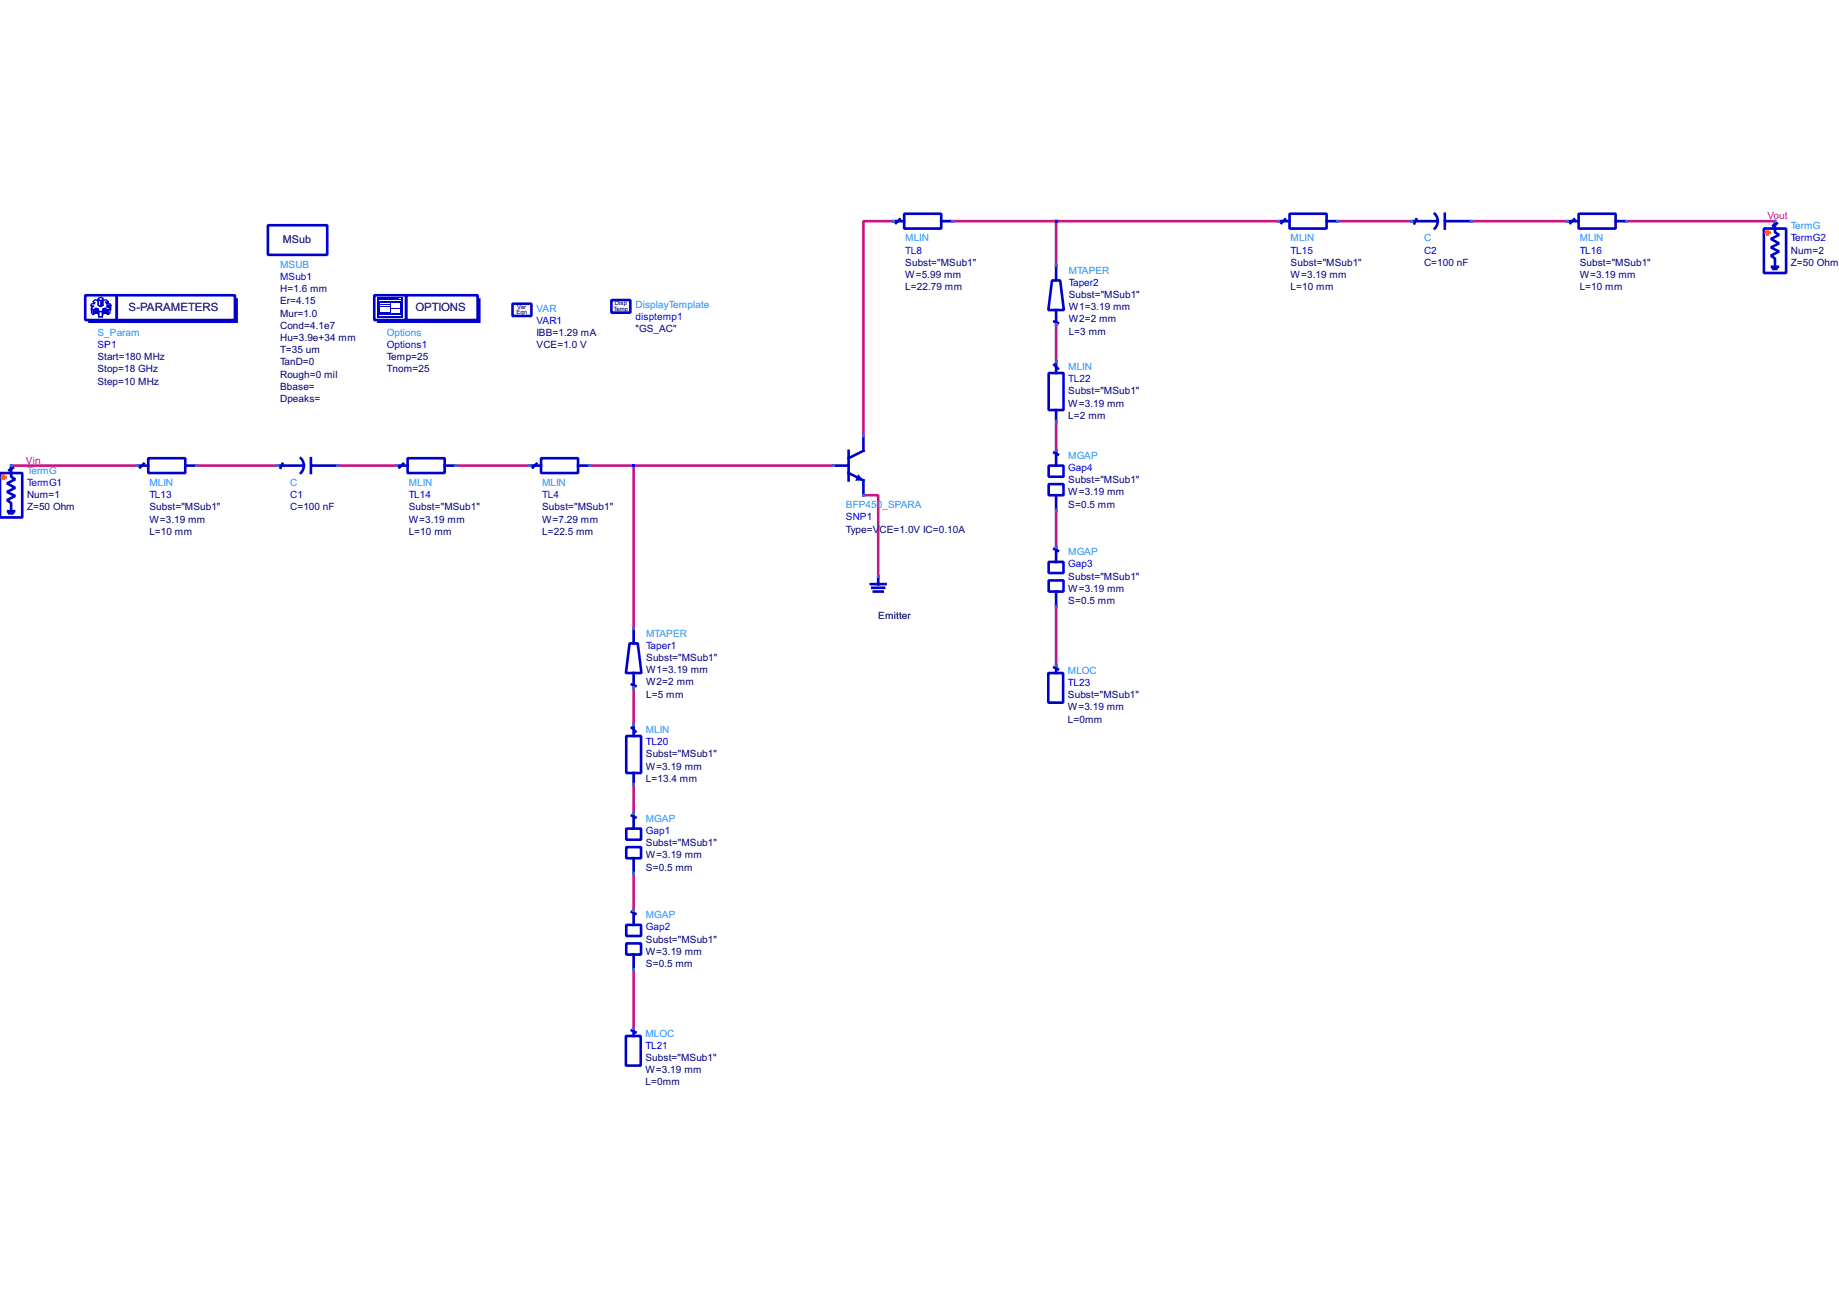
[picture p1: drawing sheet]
<svg xmlns="http://www.w3.org/2000/svg" width="297mm" height="210mm" viewBox="0 0 297 210" stroke-linecap="round" stroke-linejoin="round" font-family="sans-serif">
<g fill="none" stroke="#0000cd" stroke-width=".42">
<path d="M43.3 36.4h9.6v4.8h-9.6zM144.4 35.7h1.6M146 34.5h6v2.4h-6zM152 35.7h1.6M206.7 35.7h1.6M208.3 34.5h6v2.4h-6zM214.3 35.7h1.6M228 35.7h4.2M231.7 34.6a1.68 1.68 0 0 1 0 2.3M233.4 34.5v2.4M233.4 35.7h4.2M253.4 35.7h1.6"/>
<path d="M255 34.5h6v2.4h-6zM261 35.7h1.6M284.9 36.9h3.6v7.2h-3.6zM286.7 35.7v1.8l.7 .5-1.4 .6 1.4 .7-1.4 .7 1.4 .6-1.4 .7 .7 .5v1.3M13.8 47.7h5.1v4h-5.1zM18.9 47.7h19v4h-19zM60.5 47.7h5.1v4h-5.1zM65.6 47.7h11.6v4h-11.6zM82.8 49.1h3v2h-3zM98.8 48.5h3v2h-3zM169.9 45.3h1.3l.6 4.8h-2.5zM170.6 42.9v2.4"/>
<path d="M170.6 50.1v2.4M170.6 58.7v1.6M286.2 43.1h1M286.3 43.3h.7M286.5 43.5h.4M0 76.4h3.6v7.2h-3.6zM1.8 75.2v1.8l.7 .5-1.4 .6 1.4 .7-1.4 .7 1.4 .6-1.4 .7 .7 .5v1.3M22.3 75.2h1.6M23.9 74h6v2.4h-6zM29.9 75.2h1.6M44.9 75.2h4.2M48.6 74.1a1.68 1.68 0 0 1 0 2.3"/>
<path d="M50.2 74v2.4M50.3 75.2h4.2M64.2 75.2h1.6M65.8 74h6v2.4h-6zM71.8 75.2h1.6M85.8 75.2h1.6M87.4 74h6v2.4h-6zM93.4 75.2h1.6M134.7 75.2h2.4M137.1 76.4l2.4 1.2v2.4M137.1 72.8v4.8M139.5 70.4v2.4l-2.4 1.2"/>
<path d="M169.4 60.3h2.4v6h-2.4zM169.4 78.2h2.4v1.8h-2.4zM169.4 75.2h2.4v1.8h-2.4zM170.6 66.3v1.6M170.6 72.8v2.4M1.3 82.6h1M1.4 82.8h.7M1.6 83h.4M140.7 94.4h2.3M140.9 95h1.9M141.1 95.6h1.5M141.9 93.2v1.2"/>
<path d="M169.4 93.8h2.4v1.8h-2.4zM169.4 90.8h2.4v1.8h-2.4zM170.6 80v2.4M170.6 88.4v2.4M170.6 95.6v2.4M101.2 118.9h2.3v6h-2.3zM101.7 104h1.3l.6 4.8h-2.5zM102.3 101.6v2.4M102.3 108.8v2.3M102.3 117.3v1.6M169.3 108.8h2.4v4.7h-2.4zM170.6 107.6v1.2"/>
<path d="M101.2 136.9h2.3v1.8h-2.3zM101.2 133.9h2.3v1.8h-2.3zM102.3 124.9v1.6M102.3 131.5v2.4M102.3 138.7v2.4M101.2 152.4h2.3v1.8h-2.3zM101.2 149.5h2.3v1.7h-2.3zM102.3 147.1v2.4M102.3 154.2v2.4M101.1 167.4h2.4v4.8h-2.4zM102.3 166.2v1.2"/>
</g>
<g fill="none" stroke="#0000cd" stroke-width=".21">
<path d="M15 50.1l.5-.3v.8l-.5 .2zM15 50.1l-.2-.3v.8l.2 .2M15.3 49.1h-.5l-.1 .2M15.5 49.8l.4 .1v.8l-.4-.1M15.9 48.2l.4-.1 .3 .1v.2l-.3 .2-.4-.2zM15.9 48.4v.9l.4 .3 .3-.3v-.9M15.9 48.6l-.5-.2-.4 .3M15.9 50.7l.1 .5M15.9 49.9l.1 .4M16 51.2h.5M16 50.3v.9M16 50.3h.5"/>
<path d="M16.5 50.3v.9M16.6 48.6l.5-.2 .4 .3M16.6 50.7l-.1 .5M16.6 49.9l-.1 .4M17 49.8l.5 .3v.7l-.5-.2zM17 49.8l-.4 .1v.8l.4-.1M17.5 49.1v-.4l-.5 .1 .2 .3h.6l.1 .2M17.5 50.1l.3-.3v.8l-.3 .2M17.9 49.3v.8h-.1M17.9 49.3h-.5l-.2 .3 .6 .2"/>
</g>
<g fill="#0000cd">
<path d="M101.8 48.6l.1 1.9z"/>
<path d="M82.8 51.1h3l.1-2v2z"/>
</g>
<path d="M61 48.1v3.1M61.3 48.2h3.2M64.9 48.1v3.1" fill="none" stroke="#0000cd" stroke-width=".24"/>
<path d="M60.9 48h4.2M61.1 48.4h3.7" fill="none" stroke="#0000cd" stroke-width=".16"/>
<g fill="#0000cd">
<path d="M61 51.7h7.2v.5h-7.2z"/>
<path d="M68.2 51.7h9v-3.5h.4v4h-9.4z"/>
</g>
<path d="M61.2 48.8h3.5M61.2 48.9h3.5" fill="none" stroke="#0000cd" stroke-width=".16"/>
<path d="M60.9 51.3h4.2" fill="none" stroke="#0000cd" stroke-width=".24"/>
<g fill="#0000cd">
<path d="M63.1 49h.1v1.8h-.1z"/>
<path d="M63.2 50.6h1.4v.2h-1.4z"/>
<path d="M61.3 50.5h1.8v.3h-1.8z"/>
</g>
<path d="M61.3 48.8v2.1M61.3 50.9h3.3M64.6 48.8v2.1" fill="none" stroke="#0000cd" stroke-width=".16"/>
<g fill="#0000cd">
<path d="M63.2 49.8h1.4v.1h-1.4z"/>
<path d="M61.3 49.4h1.8v.2h-1.8z"/>
<path d="M61.3 49.1h1.8v.1h-1.8z"/>
<path d="M138.6 76.6l.9 1-1.4 .1z"/>
<path d="M14.2 51.7h23.7v-3.5h.5v4h-24.2z"/>
<path d="M16.3 48.6l.3-.2v.9l-.3 .3z"/>
</g>
<path d="M15.9 48.4l.4 .2v1l-.4-.3zM15.9 48.4l.4 .2" fill="none" stroke="#0000cd" stroke-width=".21"/>
<g fill="#0000cd">
<path d="M16.6 49.9l-.1 1.3z"/>
<path d="M15 50.1l.5-.3v.8l-.5 .2z"/>
<path d="M16.6 49.9l.4-.1v.8l-.4 .1z"/>
<path d="M17 49.8l.5 .3v.7l-.5-.2z"/>
<path d="M17.4 49.3h.5v.8h-.1v-.3l-.6-.2z"/>
<path d="M17 48.8l.5-.1v.4h-.3z"/>
<path d="M15.5 49.8l.4 .1 .1 1.3-.1-.5-.4-.1z"/>
<path d="M15 48.7l.5 .1-.2 .3h-.3z"/>
<path d="M14.7 49.3h.4l.2 .3-.5 .2v.3h-.1z"/>
</g>
<g fill="none" stroke="#0000cd" stroke-width=".42">
<path d="M145.3 35.4l-.6 .6M207.6 35.4l-.6 .6M228.8 35.4l-.3 .7M254.3 35.4l-.6 .6M287 36.1l-.6 .4M170.3 59l.6 .6M170.3 52l.6 .2M2.1 75.6l-.6 .4M23.2 74.9l-.6 .6M45.6 74.9l-.3 .7M65.1 74.9l-.6 .6M86.7 74.9l-.6 .6"/>
<path d="M170.3 73.1l.6 .3M170.3 88.7l.6 .3M102.1 110.6l.5 .2M102.1 117.6l.5 .6M170.3 107.9l.6 .3M102.1 131.8l.5 .3M102.1 147.4l.5 .3M102.1 166.5l.5 .3"/>
</g>
<g fill="none" stroke="#c71585" stroke-width=".42">
<path d="M144.2 35.7h-4.7v34.7M153.8 35.7h52.7M170.6 35.7v7.2M216.1 35.7h11.9M237.6 35.7h15.6M262.8 35.7h23.9M170.6 52.5v6M1.8 75.2h20.3M31.7 75.2h13.2M54.5 75.2h9.5M73.6 75.2h12M95.2 75.2h39.5"/>
<path d="M102.3 75.2v26.4M170.6 68.1v4.7M139.5 80h2.4v13.2M170.6 82.4v6M170.6 98v9.6M102.3 111.1v6M102.3 126.7v4.8M102.3 141.1v6M102.3 156.6v9.6"/>
</g>
<path d="M285.2 37.6h.6M285.5 37.3v.6M.3 77.1h.6M.6 76.8v.6" fill="none" stroke="#ff4500" stroke-width=".42"/>
<g fill="#4169e1">
<path d="M1.6 75h.4v.5h-.4z"/>
<path d="M21.9 75h.5v.5h-.5z"/>
<path d="M31.5 75h.5v.5h-.5z"/>
<path d="M44.7 75h.4v.5h-.4z"/>
<path d="M54.2 75h.5v.5h-.5z"/>
<path d="M63.8 75h.5v.5h-.5z"/>
<path d="M73.4 75h.5v.5h-.5z"/>
<path d="M85.4 75h.4v.5h-.4z"/>
<path d="M94.9 75h.5v.5h-.5z"/>
<path d="M102.1 166h.5v.4h-.5z"/>
<path d="M102.1 156.4h.5v.5h-.5z"/>
<path d="M102.1 146.8h.5v.5h-.5z"/>
<path d="M102.1 140.8h.5v.5h-.5z"/>
<path d="M102.1 131.3h.5v.4h-.5z"/>
<path d="M102.1 126.5h.5v.4h-.5z"/>
<path d="M102.1 116.9h.5v.5h-.5z"/>
<path d="M102.1 110.9h.5v.5h-.5z"/>
<path d="M102.1 101.3h.5v.5h-.5z"/>
</g>
<path d="M102.1 75h.5v.5h-.5z" fill="#00f"/>
<g fill="#4169e1">
<path d="M134.4 75h.5v.5h-.5z"/>
<path d="M139.2 79.8h.5v.5h-.5z"/>
<path d="M139.2 70.2h.5v.5h-.5z"/>
<path d="M141.6 93h.5v.4h-.5z"/>
<path d="M144 35.5h.5v.5h-.5z"/>
<path d="M153.6 35.5h.5v.5h-.5z"/>
<path d="M170.3 107.3h.5v.5h-.5z"/>
<path d="M170.3 97.7h.5v.5h-.5z"/>
<path d="M170.3 88.2h.5v.4h-.5z"/>
<path d="M170.3 82.2h.5v.5h-.5z"/>
<path d="M170.3 72.6h.5v.5h-.5z"/>
<path d="M170.3 67.8h.5v.5h-.5z"/>
<path d="M170.3 58.2h.5v.5h-.5z"/>
<path d="M170.3 52.3h.5v.4h-.5z"/>
<path d="M170.3 42.7h.5v.5h-.5z"/>
</g>
<path d="M170.3 35.5h.5v.5h-.5z" fill="#00f"/>
<g fill="#4169e1">
<path d="M206.3 35.5h.4v.5h-.4z"/>
<path d="M215.8 35.5h.5v.5h-.5z"/>
<path d="M227.8 35.5h.5v.5h-.5z"/>
<path d="M237.4 35.5h.5v.5h-.5z"/>
<path d="M252.9 35.5h.5v.5h-.5z"/>
<path d="M262.5 35.5h.5v.5h-.5z"/>
<path d="M286.5 35.5h.4v.5h-.4z"/>
</g>
<g font-size="1.9">
<text x="20.8" y="50.2">S-PARAMETERS</text>
<text x="67.1" y="50.3">OPTIONS</text>
</g>
<text font-size="1.7" x="45.7" y="39.3">MSub</text>
<g font-size="1.6" fill="#c71585">
<text x="285.5" y="35.4">Vout</text>
<text x="4.2" y="74.9">Vin</text>
</g>
<g font-size="1.6" fill="#1e90ff">
<text x="146.2" y="39">MLIN</text>
<text x="208.5" y="39">MLIN</text>
<text x="230" y="39">C</text>
<text x="255.2" y="39">MLIN</text>
<text x="289.3" y="37">TermG</text>
<text x="45.2" y="43.3">MSUB</text>
<text x="172.6" y="44.2">MTAPER</text>
<text x="86.7" y="50.4">VAR</text>
<text x="102.6" y="49.8">DisplayTemplate</text>
<text x="15.7" y="54.3">S_Param</text>
<text x="62.5" y="54.3">Options</text>
<text x="172.6" y="59.8">MLIN</text>
<text x="4.4" y="76.5">TermG</text>
<text x="172.6" y="74.1">MGAP</text>
<text x="24.1" y="78.5">MLIN</text>
<text x="46.9" y="78.5">C</text>
<text x="66" y="78.5">MLIN</text>
<text x="87.6" y="78.5">MLIN</text>
<text x="136.6" y="82.1">BFP450_SPARA</text>
<text x="172.6" y="89.7">MGAP</text>
<text x="104.4" y="102.9">MTAPER</text>
<text x="172.5" y="108.8">MLOC</text>
<text x="104.3" y="118.4">MLIN</text>
<text x="104.3" y="132.8">MGAP</text>
<text x="104.3" y="148.4">MGAP</text>
<text x="104.3" y="167.5">MLOC</text>
</g>
<g font-size="1.6" fill="#00f">
<text x="146.2" y="41">TL8</text>
<text x="208.5" y="41">TL15</text>
<text x="230" y="41">C2</text>
<text x="255.2" y="41">TL16</text>
<text x="289.3" y="39">TermG2</text>
<text x="45.2" y="45.2">MSub1</text>
<text x="172.6" y="46.2">Taper2</text>
<text x="86.7" y="52.4">VAR1</text>
<text x="102.6" y="51.8">disptemp1</text>
<text x="15.7" y="56.2">SP1</text>
<text x="62.5" y="56.2">Options1</text>
<text x="172.6" y="61.7">TL22</text>
<text x="172.6" y="76.1">Gap4</text>
<text x="4.4" y="78.5">TermG1</text>
<text x="24.1" y="80.5">TL13</text>
<text x="46.9" y="80.5">C1</text>
<text x="66" y="80.5">TL14</text>
<text x="87.6" y="80.5">TL4</text>
<text x="136.6" y="84.1">SNP1</text>
<text x="172.6" y="91.7">Gap3</text>
<text x="104.4" y="104.8">Taper1</text>
<text x="172.5" y="110.8">TL23</text>
<text x="104.3" y="120.4">TL20</text>
<text x="104.3" y="134.8">Gap1</text>
<text x="104.3" y="150.3">Gap2</text>
<text x="104.3" y="169.5">TL21</text>
</g>
<g font-size="1.6" fill="#000080">
<text x="289.3" y="41">Num=2</text>
<text x="45.2" y="47.2">H=1.6 mm</text>
<text x="146.2" y="46.9">L=22.79 mm</text>
<text x="146.2" y="43">Subst=&quot;MSub1&quot;</text>
<text x="146.2" y="44.9">W=5.99 mm</text>
<text x="208.5" y="46.9">L=10 mm</text>
<text x="208.5" y="44.9">W=3.19 mm</text>
<text x="208.5" y="43">Subst=&quot;MSub1&quot;</text>
<text x="230" y="43">C=100 nF</text>
<text x="255.2" y="46.9">L=10 mm</text>
<text x="255.2" y="44.9">W=3.19 mm</text>
<text x="255.2" y="43">Subst=&quot;MSub1&quot;</text>
<text x="289.3" y="43">Z=50 Ohm</text>
<text x="45.2" y="49.2">Er=4.15</text>
<text x="45.2" y="51.2">Mur=1.0</text>
<text x="45.2" y="53.1">Cond=4.1e7</text>
<text x="102.6" y="53.7">&quot;GS_AC&quot;</text>
<text x="172.6" y="48.2">Subst=&quot;MSub1&quot;</text>
<text x="172.6" y="50.1">W1=3.19 mm</text>
<text x="172.6" y="52.1">W2=2 mm</text>
<text x="15.7" y="58.2">Start=180 MHz</text>
<text x="45.2" y="55.1">Hu=3.9e+34 mm</text>
<text x="45.2" y="57.1">T=35 um</text>
<text x="45.2" y="59.1">TanD=0</text>
<text x="62.5" y="58.2">Temp=25</text>
<text x="86.7" y="56.3">VCE=1.0 V</text>
<text x="86.7" y="54.3">IBB=1.29 mA</text>
<text x="172.6" y="54.1">L=3 mm</text>
<text x="15.7" y="60.2">Stop=18 GHz</text>
<text x="15.7" y="62.2">Step=10 MHz</text>
<text x="45.2" y="61">Rough=0 mil</text>
<text x="45.2" y="63">Bbase=</text>
<text x="45.2" y="65">Dpeaks=</text>
<text x="62.5" y="60.2">Tnom=25</text>
<text x="172.6" y="63.7">Subst=&quot;MSub1&quot;</text>
<text x="172.6" y="65.7">W=3.19 mm</text>
<text x="172.6" y="67.7">L=2 mm</text>
<text x="4.4" y="82.5">Z=50 Ohm</text>
<text x="4.4" y="80.5">Num=1</text>
<text x="24.1" y="82.5">Subst=&quot;MSub1&quot;</text>
<text x="46.9" y="82.5">C=100 nF</text>
<text x="66" y="82.5">Subst=&quot;MSub1&quot;</text>
<text x="87.6" y="82.5">Subst=&quot;MSub1&quot;</text>
<text x="172.6" y="78.1">Subst=&quot;MSub1&quot;</text>
<text x="172.6" y="80.1">W=3.19 mm</text>
<text x="172.6" y="82">S=0.5 mm</text>
<text x="24.1" y="84.4">W=3.19 mm</text>
<text x="24.1" y="86.4">L=10 mm</text>
<text x="66" y="86.4">L=10 mm</text>
<text x="66" y="84.4">W=3.19 mm</text>
<text x="87.6" y="86.4">L=22.5 mm</text>
<text x="87.6" y="84.4">W=7.29 mm</text>
<text x="136.6" y="86">Type=V</text>
<text x="142.1" y="86">CE=1.0V IC=0.10A</text>
<text x="172.6" y="93.6">Subst=&quot;MSub1&quot;</text>
<text x="172.6" y="95.6">W=3.19 mm</text>
<text x="172.6" y="97.6">S=0.5 mm</text>
<text x="104.4" y="106.8">Subst=&quot;MSub1&quot;</text>
<text x="104.4" y="108.8">W1=3.19 mm</text>
<text x="104.4" y="110.8">W2=2 mm</text>
<text x="104.4" y="112.7">L=5 mm</text>
<text x="172.5" y="112.8">Subst=&quot;MSub1&quot;</text>
<text x="172.5" y="114.8">W=3.19 mm</text>
<text x="172.5" y="116.7">L=0mm</text>
<text x="104.3" y="122.4">Subst=&quot;MSub1&quot;</text>
<text x="104.3" y="124.4">W=3.19 mm</text>
<text x="104.3" y="126.3">L=13.4 mm</text>
<text x="104.3" y="136.7">Subst=&quot;MSub1&quot;</text>
<text x="104.3" y="138.7">W=3.19 mm</text>
<text x="104.3" y="140.7">S=0.5 mm</text>
<text x="104.3" y="152.3">Subst=&quot;MSub1&quot;</text>
<text x="104.3" y="154.3">W=3.19 mm</text>
<text x="104.3" y="156.3">S=0.5 mm</text>
<text x="104.3" y="171.5">Subst=&quot;MSub1&quot;</text>
<text x="104.3" y="173.4">W=3.19 mm</text>
<text x="104.3" y="175.4">L=0mm</text>
</g>
<text font-size="1.6" x="141.9" y="100.1">Emitter</text>
<g font-size="1">
<text x="83.4" y="50.8">Eqn</text>
<text x="83.6" y="49.9">Var</text>
<text x="99.1" y="50.3">Temp</text>
<text x="99.3" y="49.3">Disp</text>
</g>
</svg>
